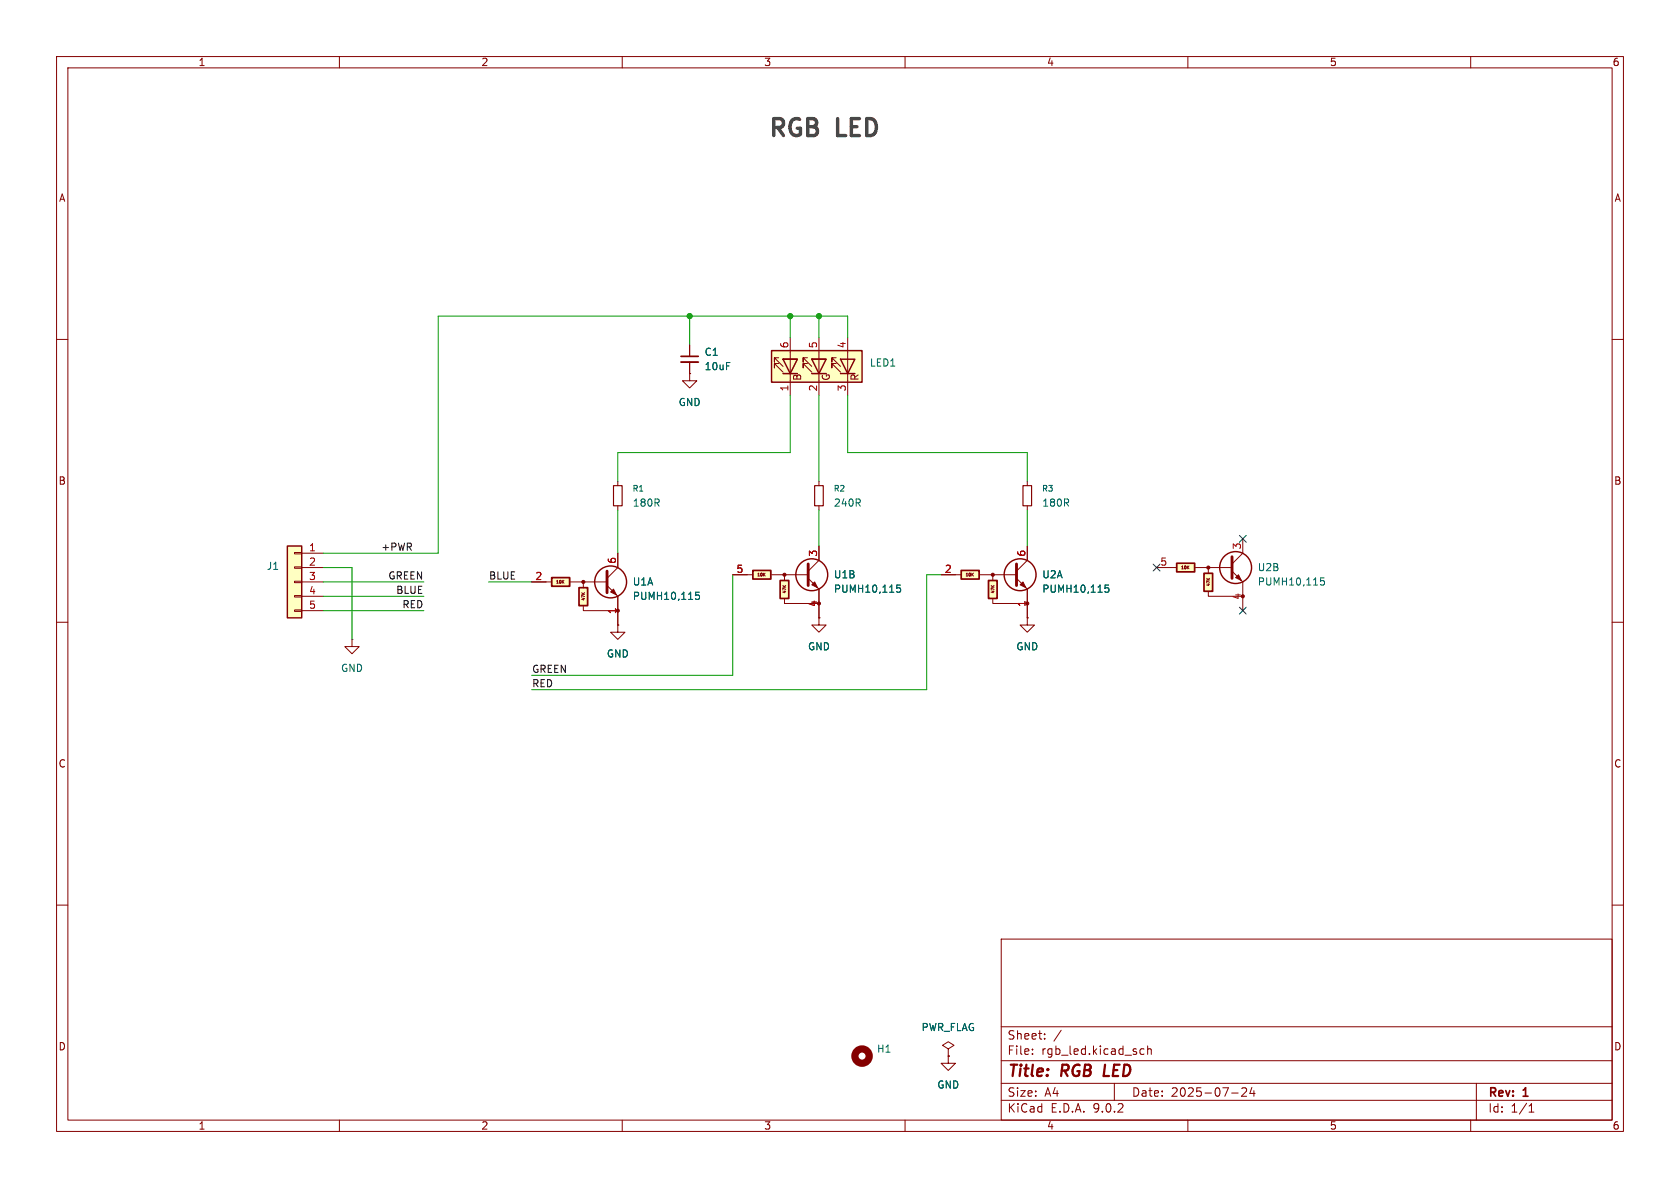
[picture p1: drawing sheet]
<svg xmlns="http://www.w3.org/2000/svg" width="297mm" height="210mm" viewBox="0 0 297 210" stroke-linecap="round" stroke-linejoin="round" font-family="sans-serif">
<g fill="none" stroke="#840000" stroke-width=".18">
<path d="M10 10h277v190h-277zM12 12h273v186h-273zM60 10v2M110 10v2M160 10v2M210 10v2M260 10v2M10 60h2M121.9 66v1.3h1.3l-1.3 1.3-1.3-1.3h1.3M121.9 66h.1M121.9 61v2M121.9 64v2"/>
<path d="M285 60h2M109.2 85.1v.8M109.2 89.4v.8M10 110h2M285 110h2M10 160h2M177 166h108v32h-108zM285 160h2M60 198v2M110 198v2M160 198v2M167.6 185.4l1.1-.6-1.1-.6-1 .6 1 .6v1.3"/>
<path d="M167.6 186.7h.1M167.6 186.7v1.3h1.3l-1.3 1.2-1.2-1.2h1.2M177 194.5h108M177 191.5h108M177 187.5h108M177 181.5h108M182.5 186.3v.1M182.5 185.5v.1M184.7 183.6v.1M184.7 182.8v.1M187.6 182.1l-1.3 2M197 191.5v3"/>
<path d="M202.2 185.5l-.4-.1-.3 .3v.4l.2 .2h.5M202.9 185.5l.2-.1 .4 .1v.9M202.9 184.9v1.5M210 198v2M217.7 193.2h1.2M219.5 192.4l.6-.1 .2 .1 .1 .3-.9 1.1h.9M221.3 192.2l-.3 1.1h.9M221.7 192.8v1M260 198v2M261 191.5v6.5M270.3 196.6h.9M270.3 195.5l.4-.4v1.5"/>
</g>
<path d="M195.4 188.2l-.3 2h1" fill="none" stroke="#840000" stroke-width=".4"/>
<path d="M108.5 85.9h1.5v3.5h-1.5z" fill="none" stroke="#840000" stroke-width=".2"/>
<path d="M120.4 63h3" fill="none" stroke="#840000" stroke-width=".3"/>
<path d="M120.4 64h3" fill="none" stroke="#840000" stroke-width=".33"/>
<g fill="#ffffc2">
<path d="M97.5 102.1h3.2v1.5h-3.2z"/>
<path d="M102.4 103.9h1.5v3.2h-1.5z"/>
</g>
<g fill="#840000" stroke="#840000" stroke-width=".18">
<path d="M107.9 104.6l.6-.5 .5 1.1z"/>
<circle cx="103.1" cy="102.9" r=".27"/>
</g>
<g fill="none" stroke="#840000" stroke-width=".18">
<path d="M109.2 97.8v2.5l-1.9 1.9M62.2 113v1.3h1.3l-1.3 1.3-1.2-1.3h1.2M62.2 113h.1M94 102.9h3.5M98.5 102.7l.1 .4M99 102.6h.1M99.4 102.6v.5M99.5 102.8l.2 .3M99.7 102.6l-.3 .3M100.8 102.9h6.4M102.8 105.9l.4 .2M102.8 105.1h.6"/>
<path d="M102.8 104.8l.3 .3M103.1 107.2v.8h6.1M103.1 102.9v1M103.4 105.5l-.6-.2v.3M103.4 104.8l-.3 .2M107.3 103.5l1.9 1.9v5.1M109.2 110.5v1.3h1.3l-1.3 1.2-1.3-1.2h1.3M109.2 110.5h.1"/>
</g>
<path d="M97.5 102.1h3.2v1.5h-3.2zM102.4 103.9h1.5v3.2h-1.5z" fill="none" stroke="#840000" stroke-width=".3"/>
<path d="M107.3 101v3.8" fill="none" stroke="#840000" stroke-width=".51"/>
<circle cx="107.9" cy="102.9" r="2.82" fill="none" stroke="#840000" stroke-width=".25"/>
<path d="M123.6 104.7h-.6l-.1 .6 .2-.1h.4l.2 .2-.1 .4-.2 .2-.5-.2" fill="none" stroke="#006464" stroke-width=".18"/>
<circle cx="152.4" cy="186.7" r="1.27" fill="none" stroke="#840000" stroke-width="1.3"/>
<path d="M50.8 96.5h2.5v12.7h-2.5z" fill="#ffffc2"/>
<path d="M50.8 96.5h2.5v12.7h-2.5z" fill="none" stroke="#840000" stroke-width=".25"/>
<g fill="none" stroke="#840000" stroke-width=".18">
<path d="M52.1 97.7h1.2v.2h-1.2zM53.3 97.8h3.8M144.8 85.1v.8M144.8 89.4v.8M52.1 100.2h1.2v.3h-1.2zM52.1 102.7h1.2v.3h-1.2zM52.1 105.3h1.2v.2h-1.2zM52.1 107.8h1.2v.3h-1.2zM53.3 100.3h3.8M53.3 102.9h3.8M53.3 105.4h3.8M53.3 108h3.8"/>
<path d="M181.6 109.2v1.3h1.3l-1.3 1.3-1.3-1.3h1.3M181.6 109.2h.1"/>
</g>
<path d="M144 85.9h1.5v3.5h-1.5z" fill="none" stroke="#840000" stroke-width=".2"/>
<path d="M136.4 62h16v5.6h-16z" fill="#ffffc2"/>
<path d="M136.4 62h16v5.6h-16zM138.4 63.5h2.6l-1.3 2.5zM138.4 66h2.6M143.5 63.5h2.5l-1.2 2.5zM143.5 66h2.5M148.6 63.5h2.5l-1.2 2.5zM148.6 66h2.5" fill="none" stroke="#840000" stroke-width=".25"/>
<g fill="none" stroke="#840000" stroke-width=".18">
<path d="M139.7 59.7v10.2M144.8 59.7v10.2M149.9 59.7v10.2M137.7 64.3h-.8v.7v-.7l1.5 1.5M137.7 63.2h-.8v.8v-.8l1.5 1.6M138.4 66h2.6M138.4 63.5h.1M138.4 63.5h2.6zM142.7 64.3h-.7v.7v-.7l1.5 1.5M142.7 63.2h-.7v.8v-.8l1.5 1.6M143.5 66h2.5M143.5 63.5h.1"/>
<path d="M143.5 63.5h2.5zM147.8 64.3h-.7v.7v-.7l1.5 1.5M147.8 63.2h-.7v.8v-.8l1.5 1.6M181.6 85.1v.8M181.6 89.4v.8"/>
</g>
<path d="M180.8 85.9h1.6v3.5h-1.6z" fill="none" stroke="#840000" stroke-width=".2"/>
<g fill="#ffffc2">
<path d="M169.9 100.8h3.2v1.6h-3.2z"/>
<path d="M174.8 102.6h1.5v3.2h-1.5z"/>
</g>
<g fill="#840000" stroke="#840000" stroke-width=".18">
<path d="M180.3 103.4l.5-.5 .6 1z"/>
<circle cx="175.5" cy="101.6" r=".27"/>
</g>
<g fill="none" stroke="#840000" stroke-width=".18">
<path d="M181.6 96.5v2.6l-1.9 1.9M166.4 101.6h3.5M170.9 101.4l.1 .4M171.4 101.3h.1M171.8 101.3v.5M171.9 101.5l.2 .3M172.1 101.3l-.3 .3M173.2 101.6h6.4M175.2 104.7l.4 .1M175.2 103.8h.5M175.2 103.5l.3 .3M175.5 105.9v.8h6.1"/>
<path d="M175.5 101.6v1M175.7 104.2l-.5-.2v.3M175.7 103.5l-.2 .2M179.7 102.2l1.9 1.9v5.1"/>
</g>
<path d="M169.9 100.8h3.2v1.6h-3.2zM174.8 102.6h1.5v3.2h-1.5z" fill="none" stroke="#840000" stroke-width=".3"/>
<path d="M179.7 99.7v3.8" fill="none" stroke="#840000" stroke-width=".51"/>
<circle cx="180.3" cy="101.6" r="2.82" fill="none" stroke="#840000" stroke-width=".25"/>
<path d="M196 103.4h-.6l-.1 .6 .2-.1 .4 .1 .2 .1-.1 .5-.2 .1-.5-.1" fill="none" stroke="#006464" stroke-width=".18"/>
<g fill="#ffffc2">
<path d="M208 99.6h3.2v1.5h-3.2z"/>
<path d="M212.9 101.3h1.5v3.2h-1.5z"/>
</g>
<g fill="#840000" stroke="#840000" stroke-width=".18">
<path d="M218.4 102.1l.5-.5 .6 1z"/>
<circle cx="213.6" cy="100.3" r=".27"/>
</g>
<g fill="none" stroke="#840000" stroke-width=".18">
<path d="M219.7 95.3v2.5l-1.9 1.9M204.5 100.3h3.5M209 100.1l.1 .5M209.5 100.1h.1M209.9 100v.6M210 100.3l.2 .3M210.2 100l-.3 .3M211.3 100.3h6.4M213.3 103.4l.4 .1M213.3 102.5h.5M213.3 102.2l.3 .3M213.6 104.6v.8h6.1"/>
<path d="M213.6 100.3v1M213.8 102.9l-.5-.2v.4M213.8 102.2l-.2 .2M217.8 101l1.9 1.9v5.1"/>
</g>
<path d="M208 99.6h3.2v1.5h-3.2zM212.9 101.3h1.5v3.2h-1.5z" fill="none" stroke="#840000" stroke-width=".3"/>
<path d="M217.8 98.4v3.8" fill="none" stroke="#840000" stroke-width=".51"/>
<circle cx="218.4" cy="100.3" r="2.82" fill="none" stroke="#840000" stroke-width=".25"/>
<path d="M234.1 102.2h-.6l-.1 .6 .2-.2 .4 .1 .2 .2-.1 .4-.2 .1-.5-.1" fill="none" stroke="#006464" stroke-width=".18"/>
<g fill="#ffffc2">
<path d="M133.1 100.8h3.2v1.6h-3.2z"/>
<path d="M137.9 102.6h1.5v3.2h-1.5z"/>
</g>
<g fill="#840000" stroke="#840000" stroke-width=".18">
<path d="M144 102.9l.5 1-1-.5z"/>
<circle cx="138.7" cy="101.6" r=".27"/>
</g>
<g fill="none" stroke="#840000" stroke-width=".18">
<path d="M121.9 66h.1M121.9 61v2M121.9 64v2M109.2 97.8v2.5M144.8 96.5v2.6l-1.9 1.9M181.6 96.5v2.6M94 102.9h2.5M109.2 110.5h.1M109.2 105.4v5.1M129.5 101.6h3.6M134.1 101.4v.4M134.5 101.3h.2"/>
<path d="M135 101.3v.5M135 101.5l.3 .3M135.3 101.3l-.3 .3M136.4 101.6h6.3M138.4 104.7l.3 .1M138.4 103.8h.5M138.4 103.5l.3 .3M138.7 105.9v.8h6.1M138.7 101.6v1M138.9 104.2l-.5-.2v.3M138.9 103.5l-.3 .2M142.9 102.2l1.9 1.9v5.1"/>
<path d="M144.8 109.2v1.3h1.2l-1.2 1.3-1.3-1.3h1.3M144.8 109.2h.1M166.4 101.6h2.5M181.6 109.2h.1M181.6 104.1v5.1M167.6 186.7h.1"/>
</g>
<path d="M133.1 100.8h3.2v1.6h-3.2zM137.9 102.6h1.5v3.2h-1.5z" fill="none" stroke="#840000" stroke-width=".3"/>
<path d="M142.9 99.7v3.8" fill="none" stroke="#840000" stroke-width=".51"/>
<circle cx="143.5" cy="101.6" r="2.82" fill="none" stroke="#840000" stroke-width=".25"/>
<path d="M123.6 104.7h-.6l-.1 .6 .2-.1h.4l.2 .2-.1 .4-.2 .2-.5-.2M159.2 103.4h-.6l-.1 .6 .2-.1 .4 .1 .1 .1v.5l-.2 .1-.5-.1M196 103.4h-.6l-.1 .6 .2-.1 .4 .1 .2 .1-.1 .5-.2 .1-.5-.1" fill="none" stroke="#006464" stroke-width=".18"/>
<g fill="none" stroke="#009600" stroke-width=".18">
<path d="M121.9 55.9v5.1M139.7 55.9v3.8M144.8 55.9v3.8M149.9 59.7v-3.8h-72.4v41.9h-20.4M139.7 69.9v10.1h-30.5v5.1M144.8 69.9v15.2M149.9 69.9v10.1h31.7v5.1M109.2 90.2v7.6M144.8 90.2v6.3M181.6 90.2v6.3M57.1 102.9h17.8M57.1 105.4h17.8"/>
<path d="M57.1 108h17.8M57.1 100.3h5.1v12.7M86.4 102.9h7.6M129.5 101.6v17.8h-35.5M166.4 101.6h-2.6v20.3h-69.8"/>
</g>
<path d="M203.9 99.7l1.2 1.2M205.1 99.7l-1.2 1.2M219.1 94.6l1.2 1.3M220.3 94.6l-1.2 1.3M219.1 107.3l1.2 1.3M220.3 107.3l-1.2 1.3" fill="none" stroke="#000084" stroke-width=".18"/>
<g fill="#009600" stroke="#009600" stroke-width=".18">
<circle cx="144.8" cy="55.9" r=".46"/>
<circle cx="139.7" cy="55.9" r=".46"/>
<circle cx="121.9" cy="55.9" r=".46"/>
</g>
<g font-size="4.2" fill="#484848">
<text x="135.5" y="25">RGB</text>
<text x="148" y="25">LED</text>
</g>
<g font-size="2.8" fill="#840000">
<text x="178" y="190.9">Title:</text>
<text x="187.7" y="190.9">RGB</text>
<text x="196" y="190.9">LED</text>
</g>
<g font-size="2.1" fill="#840000">
<text x="178" y="184">Sheet:</text>
<text x="178" y="186.7">File:</text>
<text x="184.1" y="186.7">rgb_led.kicad_sch</text>
<text x="178" y="196.9">KiCad</text>
<text x="178" y="194.1">Size:</text>
<text x="184.7" y="194.1">A4</text>
<text x="185.7" y="196.9">E.D.A.</text>
<text x="193.3" y="196.9">9.0.2</text>
<text x="200" y="194.1">Date:</text>
<text x="207" y="194.1">2025-07-24</text>
<text x="263" y="194.3">Rev:</text>
<text x="263" y="196.9">Id:</text>
<text x="267.1" y="196.9">1/1</text>
<text x="269.4" y="194.3">1</text>
</g>
<g font-size="1.8" fill="#840000">
<text x="35" y="11.9">1</text>
<text x="85" y="11.9">2</text>
<text x="135" y="11.9">3</text>
<text x="185" y="11.9">4</text>
<text x="235" y="11.9">5</text>
<text x="285" y="11.9">6</text>
<text x="10.3" y="35.9">A</text>
<text x="285.3" y="35.9">A</text>
<text x="141.8" y="67.4" transform="rotate(-90 141.8 67.4)">B</text>
<text x="146.9" y="67.4" transform="rotate(-90 146.9 67.4)">G</text>
<text x="152" y="67.4" transform="rotate(-90 152 67.4)">R</text>
<text x="10.3" y="85.9">B</text>
<text x="285.3" y="85.9">B</text>
<text x="10.3" y="135.9">C</text>
<text x="285.3" y="135.9">C</text>
<text x="10.3" y="185.9">D</text>
<text x="285.3" y="185.9">D</text>
<text x="35" y="199.9">1</text>
<text x="85" y="199.9">2</text>
<text x="135" y="199.9">3</text>
<text x="185" y="199.9">4</text>
<text x="235" y="199.9">5</text>
<text x="285" y="199.9">6</text>
</g>
<g font-size="1.8" fill="#006464">
<text x="124.5" y="63.1">C1</text>
<text x="124.5" y="65.6">10uF</text>
<text x="153.7" y="65">LED1</text>
<text x="119.9" y="72">GND</text>
<text x="111.8" y="89.8">180R</text>
<text x="147.3" y="89.8">240R</text>
<text x="184.2" y="89.8">180R</text>
<text x="47.1" y="100.9">J1</text>
<text x="222.3" y="101.2">U2B</text>
<text x="111.8" y="106.2">PUMH10,115</text>
<text x="111.8" y="103.7">U1A</text>
<text x="147.3" y="105">PUMH10,115</text>
<text x="147.3" y="102.4">U1B</text>
<text x="184.2" y="105">PUMH10,115</text>
<text x="184.2" y="102.4">U2A</text>
<text x="222.3" y="103.7">PUMH10,115</text>
<text x="60.2" y="119">GND</text>
<text x="107.2" y="116.4">GND</text>
<text x="142.7" y="115.2">GND</text>
<text x="179.6" y="115.2">GND</text>
<text x="162.8" y="182.5">PWR_FLAG</text>
<text x="154.9" y="186.3">H1</text>
<text x="165.6" y="192.6">GND</text>
</g>
<g font-size="1.8" fill="#a90000">
<text x="139.4" y="61.7" transform="rotate(-90 139.4 61.7)">6</text>
<text x="144.5" y="61.7" transform="rotate(-90 144.5 61.7)">5</text>
<text x="149.6" y="61.7" transform="rotate(-90 149.6 61.7)">4</text>
<text x="139.4" y="69.3" transform="rotate(-90 139.4 69.3)">1</text>
<text x="144.5" y="69.3" transform="rotate(-90 144.5 69.3)">2</text>
<text x="149.6" y="69.3" transform="rotate(-90 149.6 69.3)">3</text>
<text x="54.5" y="97.5">1</text>
<text x="54.5" y="100.1">2</text>
<text x="109" y="99.8" transform="rotate(-90 109 99.8)">6</text>
<text x="130.1" y="101.3">5</text>
<text x="144.5" y="98.5" transform="rotate(-90 144.5 98.5)">3</text>
<text x="166.9" y="101.3">2</text>
<text x="181.4" y="98.5" transform="rotate(-90 181.4 98.5)">6</text>
<text x="205" y="100.1">5</text>
<text x="219.5" y="97.2" transform="rotate(-90 219.5 97.2)">3</text>
<text x="54.5" y="102.6">3</text>
<text x="54.5" y="105.2">4</text>
<text x="54.5" y="107.7">5</text>
<text x="94.5" y="102.6">2</text>
<text x="144.5" y="107.4" transform="rotate(-90 144.5 107.4)">4</text>
<text x="181.4" y="107.4" transform="rotate(-90 181.4 107.4)">1</text>
<text x="219.5" y="106.1" transform="rotate(-90 219.5 106.1)">4</text>
<text x="109" y="108.7" transform="rotate(-90 109 108.7)">1</text>
</g>
<g font-size="1.8" fill="#0f0f0f">
<text x="67.3" y="97.4">+PWR</text>
<text x="68.6" y="102.5">GREEN</text>
<text x="69.9" y="105.1">BLUE</text>
<text x="71" y="107.6">RED</text>
<text x="86.4" y="102.5">BLUE</text>
<text x="94" y="119">GREEN</text>
<text x="94" y="121.6">RED</text>
</g>
<g font-size="1.4" fill="#006464">
<text x="111.7" y="87.1">R1</text>
<text x="147.3" y="87.1">R2</text>
<text x="184.1" y="87.1">R3</text>
</g>
<g font-size=".7" fill="#840000">
<text x="208.6" y="100.8">10K</text>
<text x="98.1" y="103.4">10K</text>
<text x="103.6" y="106.3" transform="rotate(-90 103.6 106.3)">47K</text>
<text x="133.7" y="102.1">10K</text>
<text x="139.2" y="105.1" transform="rotate(-90 139.2 105.1)">47K</text>
<text x="170.5" y="102.1">10K</text>
<text x="176" y="105.1" transform="rotate(-90 176 105.1)">47K</text>
<text x="214.1" y="103.8" transform="rotate(-90 214.1 103.8)">47K</text>
</g>
</svg>
